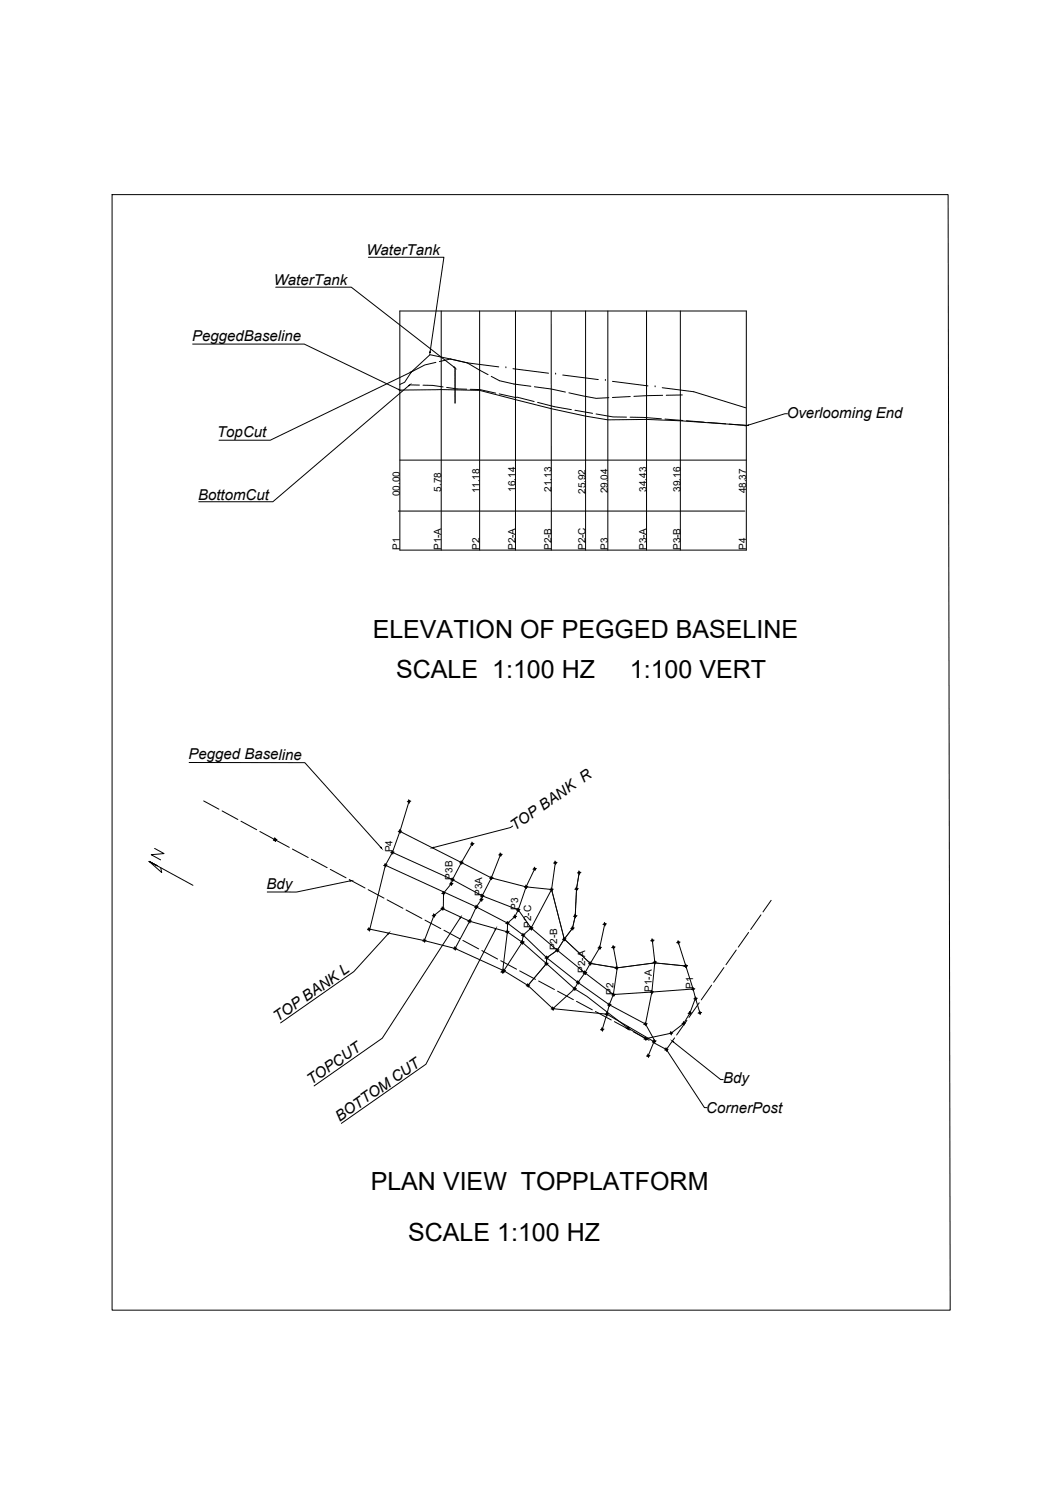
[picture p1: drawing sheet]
<svg xmlns="http://www.w3.org/2000/svg" width="297mm" height="420mm" viewBox="0 0 297 420" stroke-linecap="round" stroke-linejoin="round" font-family="sans-serif">
<!-- layer: 0 -->
<g fill="none" stroke="#000" stroke-width=".28">
<path d="M31.3 54.4h233.4l.6 311.6h-234zM102.8 71.9h21.1l-3.8 26.4M53.8 96.1h31.1l26.4 12.7M77 80.2h21.1l28.7 22.4M111.6 86.9h96.8v66.8h-96.8zM123.2 86.9v66.8M133.9 86.9v66.8M143.9 86.9v66.8M153.9 86.9v66.8M163.5 86.9v66.8M169.7 86.9v66.8M180.5 86.9v66.8"/>
<path d="M189.9 86.9v66.8M111.6 109l11.6-.2 10.7 .3a331 331 0 0 0 35.8 8.2l10.8-.1 9.4 .4 18.5 1.2M114.1 107.8l-37.9 32.4h-20.7M114.4 107.5l2.7 .1M114.5 104l-39.1 19h-14.3M118.1 107.6l2.7 .1 2.9 .4M121.7 101.2l-3.1 .8-3.7 1.9-1.9 2.9-1.4 .6M122.7 101l3-.7 4.8 1.1 5.8 3.3M124.7 108.2l2.9 .5h2.7M131.3 108.8h2.6l4.5 1M137.1 105.1l2.4 1.3 4 .9 4.7 .6M139.2 102.5l-8.7-1.1-10.5-2.3-5.1 4.8"/>
<path d="M139.4 110l4.4 1h.6l4.7 1.2M141.2 102.7h.1M143.2 103l9.9 1.3M149.2 108l4.7 .7 3.9 .8M150.1 112.4l4.7 1.2 4.7 .8M155.1 104.5h.1M157.1 104.8l9.9 1.2M158.8 109.7l7.6 1.6 3.6-.2M160.5 114.6l4.9 .9M166.4 115.6l4.7 .9h3.8M169 106.3h.1M171 106.5l9.9 1.3"/>
<path d="M175.9 116.5l8.7 .5M176 110.8l-5 .2M182.9 108.1h.1M184.9 108.3l8.8 1.1 14.5 4.5M185 110.4l-8 .3M185.6 117.1l5 .4M190.5 110.3l-4.5 .1M191.6 117.5l5 .4M197.6 118l5 .4M203.6 118.5l5 .4M219.8 115.6h-.7l-10.2 3.2M111.6 128.5h96.8"/>
<path d="M111.2 142.8h96.7M52.8 213l32.3 .1 21.2 23.6M109.5 237.6l.2 1M109.6 238.1l16.7 7.6 8.3 4.6 10.1 3.9 3.6 5.1 15 12.5 7.9 6 22.3-1.5M110.1 238l-1 .2M111.6 231.8l.1 .9M111.7 232.3l25.5 13 9.7 2.5 7.1 .7M112.1 232.2l-.9 .1M114.1 223.4l.2 1M114.2 223.9l-2.5 8.4-2.1 5.8-2 3.6-4.3 17.5M114.7 223.8l-1 .2M131.7 235.2l.2 1"/>
<path d="M131.8 235.7l-3 5.3-2.5 4.7-.3 1.2-2.2 2.6v4.2l-2.6 2.1-2.7 7M132.3 235.6l-1 .2M139.6 238.3l.2 1M139.7 238.8l-2.5 6.5-2.6 5-.2 1-1.4 2.1-1.9 4-4.1 7.6M140.2 238.7l-1 .1M143.1 230.8l-.6 .4-21.4 5.6M97.7 246.1l-14.9 3.1h-8.2M102.7 259.5l15.8 3.3 8.5 2.2 13.6 6.2 6.8 4.1 6.9 6.5 15.1 1.5 13.2 7.7M103 259.1l.2 1M103.6 259.5l-1 .2M107.5 241.2l.2 1M107.6 241.7l25.4 11.7 8.7 4.5 4.3 3.3 6.6 6.4 8.7 6.9 8.8 6.2 10.1 5.4"/>
<path d="M108.1 241.6l-1 .2M121.1 255.3l.1 .9M121.6 255.7l-.9 .1M123.5 253.3l.1 1M123.5 253.8l7.6 3.6 10.5 2.9 4.2 3 14.6 12.9 3.5 2.2 11.4 8.8 4.9 3 7.1-1.6 3.6-2.7 1.7-2.9 1.5-4M123.7 249l.2 1M124 253.7l-.9 .2M124.3 249.4l-1 .2M125.9 246.4l.2 1M126.2 245.3l.2 .9M126.5 246.8l-1 .2M126.8 245.7l-1 .1"/>
<path d="M128.4 256.5l-21.7 33.5-19 13.4M128.7 240.5l.2 1M129.3 240.9l-1 .1M131 256.9l.2 .9M131.6 257.3l-1 .1M132.9 252.9l.2 1M133.5 253.3l-1 .2M134.3 250.8l.2 1M134.5 249.8l.2 1M134.9 251.2l-1 .2M135.1 250.2l-1 .2M137.1 244.8l.2 .9"/>
<path d="M137.7 245.2l-1 .1M138.3 259.8l-19.4 37.5-23.6 16.5M141.6 259.8l.1 1M141.6 257.4l.2 1M142.2 257.8l-1 .2M143.7 255.6l.1 1M144.2 256l-.9 .2M144.6 253.7l.2 1M145.2 254.1l-1 .2M146.8 247.3l.2 .9M147.4 247.7l-1 .1M148.2 258.9l.2 .9"/>
<path d="M148.2 258.8l.2 .9M148.8 259.3l-1 .1M148.8 259.2l-1 .1M149.2 242.2l.2 1M149.3 242.7l-2.4 5.1-2.2 6.4-1 1.9-2 1.8-.1 2.4-1.3 11.2M149.8 242.6l-1 .2M153.9 248l.2 1M154.5 248.4l-1 .2M154.9 240.5l.2 1M155 241l-1 7.5-5.7 10.8-2.3 1.9-.2 2-5.2 8M155.5 240.9l-1 .2M159.7 258.8l.2 1"/>
<path d="M160.3 259.2l-1 .2M160.5 255.4l.2 1M160.9 247.8l.1 1M161.1 255.8l-1 .2M161.4 248.2l-.9 .2M161.6 243.3l.2 1M162.2 243.7l-1 .2M168.7 257.7l.2 1M168.8 258.2l-1.4 6.5-4.1 7.1-2 2.7-.9 1.7-6.1 5.6M169.3 258.1l-1 .2M108.3 261l-9.5 10.4-20.5 14.4M118.4 262.3l.2 1"/>
<path d="M119 262.7l-1 .2M127 264.5l.1 1M127.5 264.9l-.9 .2M140.2 271l.2 1M140.6 270.7l.1 1M140.8 271.4l-1 .2M141.1 271.1l-.9 .2M142.1 260.2l-1 .2M145.7 262.7l.2 1M146 260.7l.1 1M146.3 263.1l-1 .2 1-.1M146.5 261.1l-.9 .2"/>
<path d="M147.3 274.8l.2 1M147.9 275.2l-1 .2M152.5 268.7l.2 1M152.5 267.1l.2 1M153.1 269.1l-1 .2M153.1 267.5l-1 .2M155.5 265l.2 1M156.1 265.4l-1 .1M157.4 261.9l.2 .9M158 262.3l-1 .1M160.3 275.7l.2 1M160.9 276.2l-1 .1"/>
<path d="M161.3 274l.1 1M161.8 274.4l-.9 .1M163.2 271.3l.2 1-.2-1M163.8 271.7l-1 .2M164.7 268.7l.2 .9M165.3 269.1l-1 .1M167.3 264.3l.2 .9M167.9 264.7l-1 .1M171.2 264.1l.1 1M171.2 277.4l.2 1M171.2 264.6l1.1 5.8-1.1 7.4-1.1 2.9-2 6.9M171.7 264.5l-1 .2"/>
<path d="M171.8 277.8l-1 .2M172 269.9l.2 1M172.6 270.3l-1 .2M181.9 276.6l.2 1M182 262.2l.2 1M182.1 262.7l.7 6.1-.8 8.3-1.8 9 2.5 4.5-1.7 4.3M182.5 277.1l-1 .1M182.6 262.6l-1 .2M182.7 268.3l.2 1M183.3 268.7l-1 .2M189.3 262.8l.2 1M189.4 263.3l6 19.6"/>
<path d="M189.9 263.2l-1 .1M191.4 269.4l.1 1M191.9 269.8l-.9 .2M193.4 275.8l.2 1M194 276.2l-1 .2M194.1 278.5l.2 1M194.7 278.9l-1 .1M154.3 281.3l.1 1M154.8 281.7l-.9 .2M168 287.1l.2 1M168.6 287.5l-1 .2M169.3 282.8l.2 1"/>
<path d="M169.9 283.2l-1 .2M170 280.2l.2 1M170.6 280.6l-1 .2M175.2 286.7l.2 1M175.8 287.1l-1 .2M180.1 285.6l.2 1M180.1 289.7l.2 1M180.7 286l-1 .2M180.7 290.1l-1 .2M180.9 294.4l.1 1M181.5 294.9l-1 .1M182.6 290.4l.2 1"/>
<path d="M183.2 290.8l-1 .2M186.2 293.5l10.5 15.9h.7M187.3 288.1l.1 1M187.8 288.5l-1 .2M188 291.1l13.2 10.5h.7M190.8 285.4l.2 1M191.4 285.8l-1 .2M192.5 282.5l.2 1M193.1 283l-1 .1M195.3 282.4l.2 1M195.9 282.8l-1 .2"/>
<circle cx="109.5" cy="238.1" r=".25"/>
<circle cx="111.6" cy="232.2" r=".25"/>
<circle cx="114.2" cy="223.9" r=".25"/>
<circle cx="131.8" cy="235.7" r=".25"/>
<circle cx="139.7" cy="238.7" r=".25"/>
<circle cx="103.1" cy="259.6" r=".25"/>
<circle cx="107.6" cy="241.7" r=".25"/>
<circle cx="121.1" cy="255.8" r=".25"/>
<circle cx="123.5" cy="253.8" r=".25"/>
<circle cx="123.8" cy="249.5" r=".25"/>
<circle cx="126" cy="246.9" r=".25"/>
<circle cx="126.3" cy="245.7" r=".25"/>
<circle cx="128.8" cy="241" r=".25"/>
<circle cx="131.1" cy="257.4" r=".25"/>
<circle cx="133" cy="253.4" r=".25"/>
<circle cx="134.4" cy="251.3" r=".25"/>
<circle cx="134.6" cy="250.3" r=".25"/>
<circle cx="137.2" cy="245.2" r=".25"/>
<circle cx="141.7" cy="257.9" r=".25"/>
<circle cx="143.7" cy="256.1" r=".25"/>
<circle cx="144.7" cy="254.2" r=".25"/>
<circle cx="146.9" cy="247.8" r=".25"/>
<circle cx="148.3" cy="259.3" r=".25"/>
<circle cx="148.3" cy="259.2" r=".25"/>
<circle cx="149.3" cy="242.7" r=".25"/>
<circle cx="154" cy="248.5" r=".25"/>
<circle cx="155" cy="241" r=".25"/>
<circle cx="159.8" cy="259.3" r=".25"/>
<circle cx="160.6" cy="255.9" r=".25"/>
<circle cx="160.9" cy="248.3" r=".25"/>
<circle cx="161.7" cy="243.8" r=".25"/>
<circle cx="168.8" cy="258.2" r=".25"/>
<circle cx="118.5" cy="262.8" r=".25"/>
<circle cx="127" cy="265" r=".25"/>
<circle cx="140.3" cy="271.5" r=".25"/>
<circle cx="140.6" cy="271.2" r=".25"/>
<circle cx="141.6" cy="260.3" r=".25"/>
<circle cx="145.8" cy="263.2" r=".25"/>
<circle cx="146" cy="261.2" r=".25"/>
<circle cx="147.4" cy="275.3" r=".25"/>
<circle cx="152.5" cy="269.2" r=".25"/>
<circle cx="152.6" cy="267.6" r=".25"/>
<circle cx="155.6" cy="265.5" r=".25"/>
<circle cx="157.5" cy="262.3" r=".25"/>
<circle cx="160.4" cy="276.2" r=".25"/>
<circle cx="161.3" cy="274.5" r=".25"/>
<circle cx="163.3" cy="271.8" r=".25"/>
<circle cx="164.8" cy="269.1" r=".25"/>
<circle cx="167.4" cy="264.7" r=".25"/>
<circle cx="171.2" cy="264.6" r=".25"/>
<circle cx="171.3" cy="277.9" r=".25"/>
<circle cx="172.1" cy="270.4" r=".25"/>
<circle cx="182" cy="277.1" r=".25"/>
<circle cx="182.1" cy="262.7" r=".25"/>
<circle cx="182.8" cy="268.8" r=".25"/>
<circle cx="189.4" cy="263.3" r=".25"/>
<circle cx="191.5" cy="269.9" r=".25"/>
<circle cx="193.5" cy="276.3" r=".25"/>
<circle cx="194.2" cy="279" r=".25"/>
<circle cx="154.3" cy="281.8" r=".25"/>
<circle cx="168.1" cy="287.6" r=".25"/>
<circle cx="169.4" cy="283.3" r=".25"/>
<circle cx="170.1" cy="280.7" r=".25"/>
<circle cx="175.3" cy="287.2" r=".25"/>
<circle cx="180.2" cy="286.1" r=".25"/>
<circle cx="180.2" cy="290.2" r=".25"/>
<circle cx="181" cy="294.9" r=".25"/>
<circle cx="182.7" cy="290.9" r=".25"/>
<circle cx="187.3" cy="288.6" r=".25"/>
<circle cx="190.9" cy="285.9" r=".25"/>
<circle cx="192.6" cy="283" r=".25"/>
<circle cx="195.4" cy="282.9" r=".25"/>
</g>
<!-- layer: Boundary -->
<g fill="none" stroke="#000" stroke-width=".28">
<path d="M56.9 223.7l4.2 2.4M62 226.5l4.4 2.4M67.3 229.4l4.4 2.4M72.5 232.3l8.3 4.4M76.7 234.1l.2 1M77.3 234.5l-1 .2M81.6 237.2l4.4 2.4M86.9 240l4.4 2.4M92.2 242.9l4.4 2.3M97.5 245.7l4.4 2.4M102.8 248.5l4.4 2.4M108.1 251.4l4.4 2.3"/>
<path d="M113.4 254.2l4.4 2.4M118.6 257.1l4.4 2.3M123.9 259.9l4.4 2.3M212.4 255.6l-2.8 4.1M215.3 251.5l-2.3 3.3M129.2 262.7l4.4 2.4M134.5 265.5l4.4 2.4M139.8 268.4l4.4 2.4M145.1 271.2l4.4 2.4M150.4 274.1l4.4 2.3M155.7 276.9l4.4 2.4M160.9 279.7l4.5 2.4"/>
<path d="M198.7 275.2l-2.9 4.1M202.1 270.3l-2.9 4.1M205.5 265.4l-2.8 4.1M209 260.5l-2.9 4.1M166.2 282.6l4.4 2.3M171.5 285.4l4.4 2.4M176.8 288.2l4.4 2.4M186 292.7l.1 1M186.5 293.1l-1 .2M188.3 290l-2.3 3.2-3.9-2.1M191.8 285l-2.9 4.1M195.2 280.1l-2.9 4.1"/>
<circle cx="76.8" cy="234.6" r=".25"/>
<circle cx="186" cy="293.2" r=".25"/>
</g>
<!-- layer: 0 -->
<g fill="#000" stroke="#000" stroke-width=".28">
<path d="M120 98.3v.3zM111.3 108.8l.3 .2zM114.1 107.7l.3-.2zM114.5 104l.4-.1zM126.8 102.5l.2 .3zM208.6 118.9l.3-.2zM106.2 236.7l.3 .3zM120.7 236.9l.4-.1zM97.7 246h.4zM128.6 256.2l-.1 .3zM138.4 259.4l-.2 .3zM108.3 260.9l.2-.2z"/>
<path d="M186 293.2l.2 .4zM187.7 290.8l.2 .3z"/>
</g>
<!-- layer: VIEWPORTS -->
<g fill="none" stroke="#000" stroke-width=".28">
<path d="M127 102.8v9.9M44.9 242.4l.2 1.3-3.5-3.1 12.3 6.7M154 248.5l.3 1.1M154.3 249.6l.6 2.5M154.9 252.1l.2 .8M155.1 253l.1 .2M155.2 253.3v.1M155.2 253.4l.1 .1M155.3 253.5l.2 .7M155.5 254.3l.6 2.4M156.1 256.7v.2M156.1 256.9l.1 .1"/>
<path d="M156.2 257l.3 1.3M156.5 258.3v.2M156.5 258.5l.1 .1M156.6 258.6v.1M156.6 258.8v.1M156.7 258.9v.3M156.7 259.2l.5 1.9M159.4 259.9l-.2 .2M160 258.4l-.2 .9-.4 .6M160.4 256.9l-.4 1.4M160.4 256.6v.3M160.6 255.5l-.2 1.1"/>
<path d="M160.6 255.2v.1M160.6 255.3v.2M160.7 254.5l-.1 .7M160.7 254.3v.1M160.7 254.2v.1M160.7 253.4v.7M160.7 253.3v.1M160.8 252.4l-.1 .8M160.8 252.2v.1M160.8 251.3v.9M160.8 251.2v.1M160.8 250.7v.4"/>
<path d="M160.9 250.4l-.1 .3M160.9 250.1v.3M160.9 249.5v.6M160.9 249.2v.3M160.9 249.1v.1M160.9 248.5v.5M161.2 246.9l-.3 1.5M161.3 246l-.1 .8M161.5 245l-.2 1M161.5 244.8v.1M161.7 243.9l-.2 .9M161.7 243.8v.1"/>
<path d="M147.4 275.2v.1M147.6 275l-.1 .2M147.7 274.9v.1M148 274.5l-.2 .4M148.2 274.3l-.2 .2M148.6 273.9l-.4 .4M148.8 273.6l-.2 .2M148.9 273.5l-.1 .1M149.1 273.3l-.2 .2M149.9 272.4l-.8 .9M150.2 272l-.3 .4M150.4 271.8l-.2 .2"/>
<path d="M150.7 271.3l-.3 .5M150.9 271.1l-.1 .2M151.2 270.8l-.2 .3M151.4 270.5l-.2 .2M151.6 270.3l-.2 .2M151.8 270.1l-.2 .2M152 269.9l-.2 .2M152.4 269.4l-.4 .4M152.6 268.8l-.2 .6M152.6 268.6v.1M152.6 268.3v.1M152.6 268.5v.1"/>
<path d="M152.6 267.7v.6M152.9 267.3l-.3 .4M153.3 267.1l-.4 .2M153.4 267l-.1 .1M153.8 266.7l-.4 .3M153.9 266.7h-.1M154.3 266.4l-.4 .2M154.9 266l-.6 .4M155.3 265.7l-.4 .2M155.5 265.5l-.2 .2M156.2 264.5l-.7 1M156.7 263.7l-.5 .8"/>
<path d="M157.2 261.1l.3 1.1M157.5 262.3l.5 .5M157.9 261.9l-1.2 1.8M158 261.7l-.1 .2M158.1 262.8l.1 .2M158.3 263l.4 .4M158.7 263.4l.2 .2M158.9 263.7h.1M158.9 260.5l-.9 1.2M159 263.8l.6 .4M159.2 260.1l-.2 .4M159.6 264.3l.5 .5"/>
<path d="M160.1 264.8l.2 .2M160.4 265l.2 .2M160.6 265.2l.2 .2M160.8 265.4l.2 .2M161 265.6l.1 .1M161.1 265.7l.2 .2M161.3 265.9l.5 .4M161.8 266.3l.2 .2M162 266.5l.1 .1M162.1 266.6l.2 .2M162.3 266.8l.1 .1M162.4 266.9l.2 .2"/>
<path d="M162.7 267.1l.9 .9M163.6 268.1l.2 .1M163.9 268.3l.2 .1M164.1 268.5l.2 .2M164.3 268.7l.1 .1M164.4 268.8l.7 .4M165.1 269.2l1.3 .2M166.4 269.4h.1M166.6 269.4l1.1 .2M167.8 269.6h.1M167.9 269.7l2.5 .4M170.4 270.1h.4"/>
<path d="M170.9 270.1l1.5 .3M173.4 270.2l-1 .2M173.6 270.2h-.1M174.3 270.1l-.7 .1M174.5 270.1h-.1M176 269.9l-1.5 .2M177 269.8l-1 .1M177.3 269.7l-.3 .1M178.1 269.6l-.7 .1M179.1 269.5l-1 .1M180.1 269.3l-1 .2M180.4 269.3h-.2"/>
<path d="M182.7 269l-2.2 .3M182.7 269h.6M183.3 269l.5 .1M183.8 269.1l1.4 .1M185.3 269.2l.1 .1M185.4 269.3h.1M185.6 269.3h.7M186.3 269.3l.3 .1M186.6 269.4l1 .1M187.7 269.5l1 .1M188.7 269.6h.1M188.9 269.6l.7 .1"/>
<path d="M189.6 269.7l1 .1M190.6 269.8l.9 .1"/>
</g>
<g font-size="7">
<text x="104" y="178.3">ELEVATION OF PEGGED BASELINE</text>
<text x="110.6" y="189.4">SCALE 1:100 HZ</text>
<text x="175.8" y="189.4">1:100 VERT</text>
<text x="103.5" y="332.5">PLAN VIEW TOPPLATFORM</text>
<text x="114" y="346.7">SCALE 1:100 HZ</text>
</g>
<text font-size="6.6" x="41.3" y="241.3">N</text>
<g font-size="4.2">
<text x="102.3" y="71.3">WaterTank</text>
<text x="76.4" y="79.6">WaterTank</text>
<text x="53.6" y="95.3">PeggedBaseline</text>
<text x="219.6" y="116.7">Overlooming End</text>
<text x="60.6" y="122.2">TopCut</text>
<text x="55.3" y="139.6">BottomCut</text>
<text x="52.6" y="212.1">Pegged Baseline</text>
<text x="143.7" y="232.2" transform="rotate(-35 143.7 232.2)">TOP BANK R</text>
<text x="74.4" y="248.3">Bdy</text>
<text x="77.6" y="285.6" transform="rotate(-35 77.6 285.6)">TOP BANK L</text>
<text x="86.9" y="303.2" transform="rotate(-35 86.9 303.2)">TOPCUT</text>
<text x="201.9" y="302.6">Bdy</text>
<text x="197.2" y="311">CornerPost</text>
<text x="94.8" y="313.5" transform="rotate(-35 94.8 313.5)">BOTTOM CUT</text>
</g>
<g font-size="2.8">
<text x="123.2" y="137.4" transform="rotate(-90 123.2 137.4)">5.78</text>
<text x="133.9" y="137.8" transform="rotate(-90 133.9 137.8)">11.18</text>
<text x="143.9" y="137.4" transform="rotate(-90 143.9 137.4)">16.14</text>
<text x="153.9" y="137.4" transform="rotate(-90 153.9 137.4)">21.13</text>
<text x="163.5" y="138" transform="rotate(-90 163.5 138)">25.92</text>
<text x="169.7" y="137.8" transform="rotate(-90 169.7 137.8)">29.04</text>
<text x="180.5" y="137.4" transform="rotate(-90 180.5 137.4)">34.43</text>
<text x="189.9" y="137.4" transform="rotate(-90 189.9 137.4)">39.16</text>
<text x="208.4" y="137.8" transform="rotate(-90 208.4 137.8)">48.37</text>
<text x="111.6" y="138.6" transform="rotate(-90 111.6 138.6)">00.00</text>
<text x="111.6" y="153.7" transform="rotate(-90 111.6 153.7)">P1</text>
<text x="123.2" y="153.7" transform="rotate(-90 123.2 153.7)">P1-A</text>
<text x="133.9" y="153.7" transform="rotate(-90 133.9 153.7)">P2</text>
<text x="143.9" y="153.7" transform="rotate(-90 143.9 153.7)">P2-A</text>
<text x="153.9" y="153.7" transform="rotate(-90 153.9 153.7)">P2-B</text>
<text x="163.5" y="153.7" transform="rotate(-90 163.5 153.7)">P2-C</text>
<text x="169.7" y="153.7" transform="rotate(-90 169.7 153.7)">P3</text>
<text x="180.5" y="153.7" transform="rotate(-90 180.5 153.7)">P3-A</text>
<text x="189.9" y="153.7" transform="rotate(-90 189.9 153.7)">P3-B</text>
<text x="208.4" y="153.7" transform="rotate(-90 208.4 153.7)">P4</text>
<text x="109.6" y="238.1" transform="rotate(-90 109.6 238.1)">P4</text>
<text x="126.3" y="245.7" transform="rotate(-90 126.3 245.7)">P3B</text>
<text x="134.6" y="250.3" transform="rotate(-90 134.6 250.3)">P3A</text>
<text x="144.7" y="254.2" transform="rotate(-90 144.7 254.2)">P3</text>
<text x="148.3" y="259.3" transform="rotate(-90 148.3 259.3)">P2-C</text>
<text x="155.6" y="265.5" transform="rotate(-90 155.6 265.5)">P2-B</text>
<text x="163.3" y="271.8" transform="rotate(-90 163.3 271.8)">P2-A</text>
<text x="171.3" y="277.9" transform="rotate(-90 171.3 277.9)">P2</text>
<text x="182" y="277.1" transform="rotate(-90 182 277.1)">P1-A</text>
<text x="193.5" y="276.3" transform="rotate(-90 193.5 276.3)">P1</text>
</g>
</svg>
